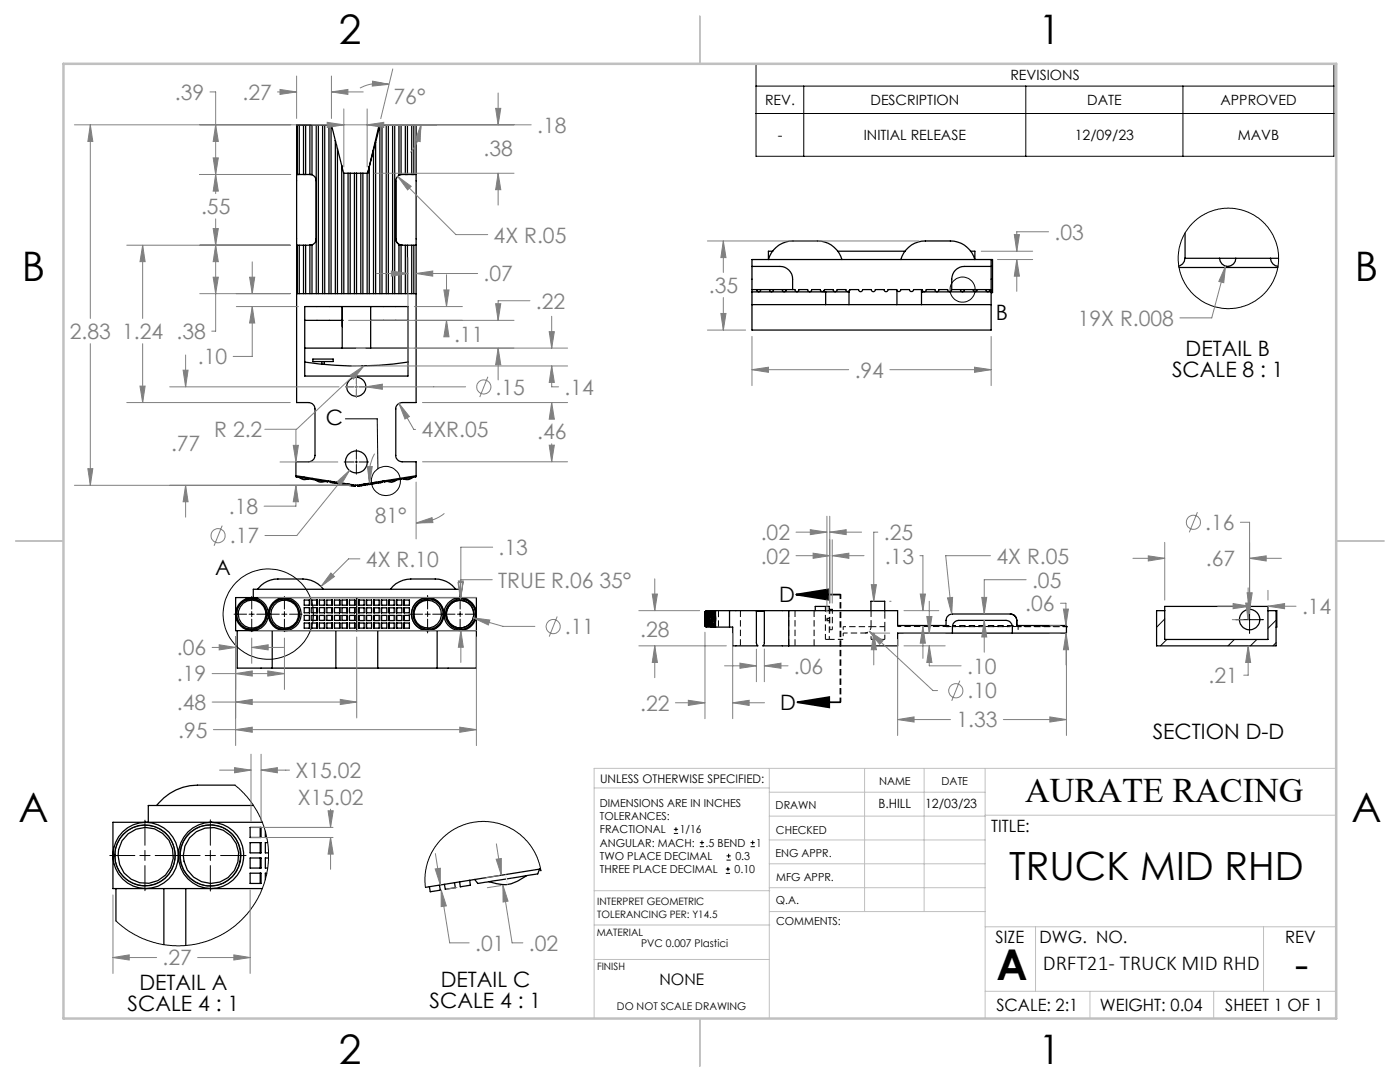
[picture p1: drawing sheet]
<svg xmlns="http://www.w3.org/2000/svg" width="279mm" height="216mm" viewBox="0 0 279 216" stroke-linecap="round" stroke-linejoin="round" font-family="sans-serif">
<g fill="none" stroke="#000" stroke-width=".25">
<path d="M59.2 34.8v14.1M59.2 34.8h3.1v-9.9h-.5v9.9a1.26 1.26 0 0 1 1.3 1.3M59.2 24.9h.1M59.2 24.9v9.9M59.2 24.9h6.9l.8 3.1M59.3 34.8v-9.9h.4v9.9M60.6 34.8v-9.9h.4v9.9M66.9 28l.4 1.7M66.9 28v30.6M67.3 29.7v28.9M67.3 29.7l.9 3.3M68.2 33l.4 1.6"/>
<path d="M68.2 33v25.6M68.6 34.6h.1M68.6 34.6v24M68.6 34.6h.9M69.5 34.6h.4M69.5 34.6v24M69.9 34.6h.8M69.9 34.6v24M70.7 34.6h.5M70.7 34.6v24M71.2 34.6h.8M71.2 34.6v24"/>
<path d="M72 34.6h.4M72 34.6v24M72.4 34.6h.9M72.4 34.6v24M73.3 34.6h.1M73.3 34.6v24M73.7 33.3l-.3 1.3M73.7 33.3v25.3M74.5 30l-.8 3.3M74.5 30v28.6M75 28.4l-.5 1.6M75 28.4v30.2"/>
<path d="M75.8 25v-.1h.4v33.7M75.8 25v33.6M75.8 25l-.8 3.4M79.6 24.9h.4v9.9h-.4zM80.9 34.8v-9.9h.4v9.9M82.2 34.8v-9.9h.4v9.9M83 34.8h-2.7a1.33 1.33 0 0 0-1.3 1.3v11.6a1.33 1.33 0 0 0 1.3 1.2h2.7M83 34.8v14.1M83 24.9h.1M83 24.9v9.9M83 24.9h-7.3l-2.3 9.7M59.2 48.9v31.4h2.4a1.33 1.33 0 0 1 1.3 1.3v9.3a1.33 1.33 0 0 1-1.3 1.2h-2.5v2.8"/>
<path d="M59.2 58.6h23.8M59.2 48.9h3.1v9.7M59.3 48.9v9.7M59.7 48.9v9.7M60.6 48.9v9.7M61 48.9v9.7M63.1 47.7a1.26 1.26 0 0 1-1.3 1.2v9.7M63.1 58.6v-33.7h.4v33.7M64.4 58.6v-33.7h.4v33.7M65.7 58.6v-33.7h.4v33.7M77.1 58.6v-33.7h.4v33.7M78.4 58.6v-33.7h.4v33.7"/>
<path d="M79.6 58.6v-9.7h.4v9.7M80.9 48.9v9.7M81.3 48.9v9.7M82.2 48.9v9.7M82.6 48.9v9.7M83 48.9v31.4h-2.7a1.26 1.26 0 0 0-1.3 1.3v9.3a1.26 1.26 0 0 0 1.3 1.2h2.7v2.8M150.1 57.8h8.5a.41 .41 0 0 0 .4 .4 .41 .41 0 0 0 .5-.4h1.7a.41 .41 0 0 0 .4 .4 .41 .41 0 0 0 .4-.4h1.7a.4 .4 0 0 0 .3 .4 .4 .4 0 0 0 .5-.2M150.1 53.2v12.7h47.7v-12.7M150.1 53.2h5.5a2.53 2.53 0 0 1 2.6 2.5v2.1M150.1 58.2h19.3M150.1 53.2v-1.4h48v6.6h-.3M151 57.8a.41 .41 0 0 0 .4 .4 .41 .41 0 0 0 .4-.4"/>
<path d="M153.6 57.8a.41 .41 0 0 0 .4 .4 .41 .41 0 0 0 .4-.4M154.2 50.1h-.8v1.7a5.1 5.1 0 0 1 4.9-3.7h4.8a5 5 0 0 1 4.9 3.7M156.1 57.8a.41 .41 0 0 0 .4 .4 .41 .41 0 0 0 .4-.4M164.5 58v-.2h1.8a.41 .41 0 0 0 .4 .4 .41 .41 0 0 0 .4-.4h1.7l.1 .3h.5M164.5 58v.2M164.8 58.2v2.6M167.1 50.1h13.6M169.4 58.1v2.7M179 58v-.2h-1.8a.41 .41 0 0 1-.4 .4 .41 .41 0 0 1-.4-.4h-1.7a.41 .41 0 0 1-.4 .4 .41 .41 0 0 1-.4-.4h-1.7a.41 .41 0 0 1-.5 .4 .41 .41 0 0 1-.4-.4h-1.7l-.2 .3M179 58v2.8M183.9 58.2h.1M183.9 58.2h13.9"/>
<path d="M183.9 57.8v3M189.9 57.8a.41 .41 0 0 1-.4 .4 .41 .41 0 0 1-.4-.4h-1.7a.41 .41 0 0 1-.4 .4 .41 .41 0 0 1-.4-.4h-1.7a.41 .41 0 0 1-.5 .4 .41 .41 0 0 1-.4-.4h-1.7a.41 .41 0 0 1-.4 .4 .41 .41 0 0 1-.4-.4h-1.7l-.3 .4-.5-.2M189.9 57.8h7.9M191.7 57.8a.41 .41 0 0 0 .4 .4 .41 .41 0 0 0 .4-.4M193.7 50.1h.9v1.7a5.1 5.1 0 0 0-4.9-3.7h-5a5 5 0 0 0-4.9 3.7M194.2 57.8a.41 .41 0 0 0 .4 .4 .41 .41 0 0 0 .4-.4M196.7 57.8a.41 .41 0 0 0 .4 .4 .41 .41 0 0 0 .5-.4M197.8 53.2h-5.3a2.53 2.53 0 0 0-2.6 2.5v2.1M197.8 51.8v1.4M235.3 53.4h19.7M236.5 46.5v5M243.4 51.5a1.62 1.62 0 0 0 1.6 1.7 1.62 1.62 0 0 0 1.6-1.7"/>
<path d="M253.5 51.5a1.63 1.63 0 0 0 1.6 1.6M255.2 51.5h-18.7a1.57 1.57 0 0 1-1.3 1.6M60.8 63.9h7.5M60.8 61.2h20.6v13.8h-20.6zM60.8 72.2a67.8 67.8 0 0 0 20.6 0M60.8 69.5h20.6M62.4 71.6h4.1v.5h-4.1zM64.2 72.1v.6M64.7 72.1v.6M68.3 63.9v1.3M68.3 63.9h.1M68.3 61.2v8.3"/>
<path d="M74 63.9h7.4M74 61.2v8.3M150.1 60.8h47.7M59.1 94.9l12 1.9 11.9-1.9M59.1 94.9v.3M59.1 95.2l2 .3a1.13 1.13 0 0 0 1.2 0l.1 .2 3 .5 .2-.2M59.1 95.2h.1M59.7 95.2l.8 .5 1.1-.1M63 95.8l.7 .4 1.1-.1M65.9 96v.3h.5v-.2M66.7 96.1l-.1 .3h.5l.1-.2M67.5 96.2l-.1 .3 .5 .1v-.3"/>
<path d="M68.2 96.4v.2l.5 .1v-.3M68.9 96.5v.2l.5 .1v-.2M69.7 96.6l-.1 .3h.6v-.2M70.4 96.7v.3h.5v-.2M71.8 96.7l.1 .3h-.5l-.1-.2M72.6 96.6v.2l-.5 .1v-.2M73.3 96.5l.1 .2-.6 .1v-.2M74.1 96.4v.2l-.5 .1v-.3M74.8 96.2l.1 .3-.5 .1-.1-.3M75.6 96.1v.3h-.5v-.2M76.3 96l.1 .2-.5 .1-.1-.2M79.2 95.8l-1.1 .4-.8-.1"/>
<path d="M82.4 95.2l-.8 .5-1.1-.1M83 94.9v.3l-1.3 .2-1.6 .2-.3-.1-.2 .2-2.8 .5-.2-.2M50.6 119.2v-1.6h41.2v1.6M51.4 117.6a5 5 0 0 1 4.1-2.1h5a5.1 5.1 0 0 1 4 2.1M60.7 119.7h1.1v1.1h-1.1zM61.7 119.7v1.1M62.2 119.7h1.1v1.1h-1.1zM63.3 119.7v1.1M63.7 119.7h1.1v1.1h-1.1zM64.7 119.7v1.1M65.2 119.7h1.1v1.1h-1.1zM66.3 119.7v1.1"/>
<path d="M66.7 119.7h1.1v1.1h-1.1zM67.8 119.7v1.1M68.3 119.7h1v1.1h-1zM69.3 119.7v1.1M69.7 119.7h1.1v1.1h-1.1zM70.8 119.7v1.1M71.2 119.2v6.6M71.6 119.7h1.1v1.1h-1.1zM71.6 119.7v1.1M73.1 119.7h1.1v1.1h-1.1zM73.2 119.7v1.1M74.6 119.7h1.1v1.1h-1.1z"/>
<path d="M74.7 119.7v1.1M76.1 119.7h1.1v1.1h-1.1zM76.2 119.7v1.1M77.6 119.7h1.1v1.1h-1.1zM77.7 119.7v1.1M77.9 117.6a5.1 5.1 0 0 1 4.1-2.1h4.9a5 5 0 0 1 4 2.1M79.1 119.7h1.1v1.1h-1.1zM79.2 119.7v1.1M80.6 119.7h1.1v1.1h-1.1zM80.7 119.7v1.1M47 122.5a3.3 3.3 0 0 1 3.3-3.3 3.3 3.3 0 0 1 3.3 3.4M47.3 125.8v7.5h7"/>
<path d="M53.6 122.6a3.3 3.3 0 0 1-3.3 3.2 3.3 3.3 0 0 1-3.3-3.2M54.3 125.8v7.5M54.3 133.3h12.7M60.7 121.2h1.1v1.1h-1.1zM60.7 124.3h1.1v1h-1.1zM60.7 122.8h1.1v1h-1.1zM61.7 121.2v1.1M61.7 122.8v1M61.7 124.3v1M62.2 121.2h1.1v1.1h-1.1zM62.2 124.3h1.1v1h-1.1zM62.2 122.8h1.1v1h-1.1z"/>
<path d="M63.3 121.2v1.1M63.3 122.8v1M63.3 124.3v1M63.7 121.2h1.1v1.1h-1.1zM63.7 124.3h1.1v1h-1.1zM63.7 122.8h1.1v1h-1.1zM64.7 121.2v1.1M64.7 122.8v1M64.7 124.3v1M65.2 121.2h1.1v1.1h-1.1zM65.2 124.3h1.1v1h-1.1zM65.2 122.8h1.1v1h-1.1z"/>
<path d="M66.3 121.2v1.1M66.3 122.8v1M66.3 124.3v1M66.7 121.2h1.1v1.1h-1.1zM66.7 124.3h1.1v1h-1.1zM66.7 122.8h1.1v1h-1.1zM67 133.3h8.4M67 125.8v7.5M67.8 121.2v1.1M67.8 122.8v1M67.8 124.3v1M68.3 121.2h1v1.1h-1z"/>
<path d="M68.3 124.3h1v1h-1zM68.3 122.8h1v1h-1zM69.3 121.2v1.1M69.3 122.8v1M69.3 124.3v1M69.7 121.2h1.1v1.1h-1.1zM69.7 122.8h1.1v1h-1.1zM69.7 124.3h1.1v1h-1.1zM70.8 121.2v1.1M70.8 122.8v1M70.8 124.3v1M71.6 121.3h1.1v1h-1.1z"/>
<path d="M71.6 124.3h1.1v1h-1.1zM71.6 122.8h1.1v1h-1.1zM71.6 121.3v1M71.6 122.8v1M71.6 124.3v1M73.1 121.3h1.1v1h-1.1zM73.1 124.3h1.1v1h-1.1zM73.1 122.8h1.1v1h-1.1zM73.2 121.3v1M73.2 122.8v1M73.2 124.3v1M74.6 121.3h1.1v1h-1.1z"/>
<path d="M74.6 124.3h1.1v1h-1.1zM74.6 122.8h1.1v1h-1.1zM74.7 121.3v1M74.7 122.8v1M74.7 124.3v1M75.4 125.8v7.5M75.4 133.3h11.8M76.1 121.3h1.1v1h-1.1zM76.1 124.3h1.1v1h-1.1zM76.1 122.8h1.1v1h-1.1zM76.2 121.3v1M76.2 122.8v1"/>
<path d="M76.2 124.3v1M77.6 121.3h1.1v1h-1.1zM77.6 124.3h1.1v1h-1.1zM77.6 122.8h1.1v1h-1.1zM77.7 121.3v1M77.7 122.8v1M77.7 124.3v1M79.1 121.3h1.1v1h-1.1zM79.1 124.3h1.1v1h-1.1zM79.1 122.8h1.1v1h-1.1zM79.2 121.3v1M79.2 122.8v1"/>
<path d="M79.2 124.3v1M80.6 121.3h1.1v1h-1.1zM80.6 124.3h1.1v1h-1.1zM80.6 122.8h1.1v1h-1.1zM80.7 121.3v1M80.7 122.8v1M80.7 124.3v1M87.2 125.8v7.5M95.1 125.8h-48.1v-6.6h48.1v14.1h-7.9M140.7 124.9h.1M140.7 124.1h.1M140.7 123.4h.1"/>
<path d="M140.7 122.6h.1M140.7 124.1h.9M140.7 124.9h1M140.7 124.4h.9M140.7 123.4h.8M140.7 122.6h.9M140.8 122.1v.5M140.8 122.8v.6M140.8 123.6v.5M140.8 124.4v.5M140.9 122.1v.5M140.9 122.8v.6"/>
<path d="M140.9 123.6v.5M140.9 124.4v.5M140.9 124.4h-.2v.5M140.9 124.9v.2h4.7M140.9 122.6v.2M140.9 123.4v.2M140.9 124.1v.3M141 122.1v.5M141 122.8v.6M141 123.6v.5M141 124.4v.5M141.1 122.1v.5"/>
<path d="M141.1 122.8v.6M141.1 123.6v.5M141.1 124.4v.5M141.3 122.1v.5M141.3 122.8v.6M141.3 123.6v.5M141.3 124.4v.5M141.4 122.1v.5M141.4 122.8v.6M141.4 123.6v.5M141.4 124.4v.5M141.5 122.1v.5"/>
<path d="M141.5 122.8v.6M141.5 123.6v.5M141.5 124.4v.5M141.5 123.6h-.8v.5M141.6 123l.2-1a1.18 1.18 0 0 1 .2 1.2v.2M141.6 122.8h-.9v.6M141.7 122.1h-1v.5M141.8 122l.3-.2 .1 .4M142 122.2a2.19 2.19 0 0 0 0 2.6M142.1 123.5l-.1 .3a1.35 1.35 0 0 1-.2 1.2l-.2-1.1M142.1 123l.2-1a4.6 4.6 0 0 1 0 3l-.2-1.1M142.2 124.7l-.2 .4-.2-.1"/>
<path d="M142.3 122l.2-.2a4.9 4.9 0 0 1 0 3.3l-.2-.1M142.5 122.2a2.36 2.36 0 0 0 0 2.6M142.8 121.8v3.3M145.6 125.1h.6v3.8h5l-.2-.5v-6.4h1.5v6.4l-.2 .5h5.1M145.6 121.8h11.8M145.6 121.8h-4.7v.3M145.6 121.8v3.3M157.4 121.8h21.7v3h9.7v-1a1.33 1.33 0 0 1 1.3-1.3h11.5a1.33 1.33 0 0 1 1.3 1.3v1h9.9v1.5h-33.7v2.6h-21.7M157.4 121.8v7.1M162.7 121.8v-.8h2.8v.8M165.6 121.8v-.2h.5v.2M173.8 121.8v-1.8h2.8v1.8"/>
<path d="M190.1 126.3v-1.2a1.33 1.33 0 0 1 1.2-1.3h9.5a1.33 1.33 0 0 1 1.2 1.3v1.2M212.8 125.1h.1M232.4 121h20.6v6.6h-20.6zM232.4 121.8h-1.6v7.1h23.9v-7.1M253 121.8h1.8v3.3h-.1M46.9 156.7h-7.5a10.4 10.4 0 0 0-8.1 4M22.9 170.6h-.4a6.5 6.5 0 0 1 6.6-6.5 6.5 6.5 0 0 1 6.5 6.6M22.9 170.6a6.1 6.1 0 0 1 7-5.8 6.1 6.1 0 0 1 4.9 7.7 6.1 6.1 0 0 1-8.3 3.7 6 6 0 0 1-3.6-5.4M22.9 170.6v.2M23.1 177.3v6.5M32.7 177.3v11.2M35.6 170.7a6.5 6.5 0 0 1-6.5 6.6 6.5 6.5 0 0 1-6.6-6.5h.4"/>
<path d="M37.1 177.3v11.4M49.9 165.1h2.2v2h-2.2zM49.9 168.1h2.2v2.1h-2.2zM49.9 171.2h2.2v2h-2.2zM49.9 174.2h2.2v2.1h-2.2zM50.6 160.7h-21v3.4M51.9 165.1v2M51.9 168.1v2.1M51.9 171.2v2M51.9 174.2v2.1M52.4 164.1h-29.9v13.2h29.9M53 165.8v1.3h.2"/>
<path d="M53.2 174.2h-.2v1.3M53.4 168.1h-.4v2.1h.6M53.6 171.2h-.6v2h.4M87.7 176.6l.2 1-2 .3-.2-1M90.7 176.1l.2 1-2 .3-.2-.9M93.7 175.6l.2 1-2 .4-.2-1M105.1 174.7a7 7 0 0 1-7.5 1.2M107.9 173.4l-23 3.7M108 173.7l-.3-.3-.4 1-11.9 1.9-.7-.8"/>
<circle cx="71.1" cy="77.2" r="1.9"/>
<circle cx="71.1" cy="92.2" r="2.19"/>
<circle cx="50.3" cy="122.5" r="3"/>
<circle cx="50.3" cy="122.5" r="2.77"/>
<circle cx="56.7" cy="122.6" r="3"/>
<circle cx="56.8" cy="122.5" r="2.78"/>
<circle cx="56.8" cy="122.5" r="3.3"/>
<circle cx="85.3" cy="122.5" r="3.3"/>
<circle cx="85.4" cy="122.6" r="2.75"/>
<circle cx="85.4" cy="122.5" r="3"/>
<circle cx="91.8" cy="122.5" r="2.75"/>
<circle cx="91.8" cy="122.6" r="3.3"/>
<circle cx="91.9" cy="122.5" r="3"/>
<circle cx="249.4" cy="123.6" r="2.03"/>
<circle cx="29.1" cy="170.7" r="5.6"/>
<circle cx="42" cy="170.7" r="6.1"/>
<circle cx="42.1" cy="170.7" r="5.5"/>
<circle cx="42.2" cy="170.7" r="6.6"/>
</g>
<g fill="none" stroke="#000" stroke-width=".2" stroke-dasharray="1.3 .6" stroke-linecap="butt">
<path d="M140.7 124.9h.2M140.7 124.1h.2M140.7 123.3h.2M140.7 122.6h.2M140.8 124.9v-.5M140.8 124.1v-.5M140.8 123.3v-.5M140.8 122.6v-.5M140.8 124.4v.5M140.8 123.6v.5M140.8 122.8v.5M140.8 122.1v.5"/>
<path d="M140.9 124.1v-.5M140.9 124.9v-.5M140.9 123.3v-.5M140.9 122.6v-.5M140.9 124.4v.5M140.9 123.6v.5M140.9 122.8v.5M140.9 122.1v.5M140.9 124.9h.1M140.9 124.4h.1M140.9 123.6h.1M140.9 124.1h.1"/>
<path d="M140.9 123.3h.1M140.9 122.8h.1M140.9 122.6h.1M140.9 122.1h.1M141 123.3v-.5M141 124.1v-.5M141 124.9v-.5M141 122.6v-.5M141 124.9h.1M141 124.4h.1M141 124.1h.1M141 123.6h.1"/>
<path d="M141 123.3h.1M141 122.8h.1M141 122.6h.1M141 122.1h.1M141 124.4v.5M141 123.6v.5M141 122.8v.5M141 122.1v.5M141.1 124.4v.5M141.1 123.6v.5M141.1 122.8v.5M141.1 122.1v.5"/>
<path d="M141.1 124.9v-.5M141.1 124.1v-.5M141.1 123.3v-.5M141.1 122.6v-.5M141.1 124.9h.1M141.1 124.4h.1M141.1 124.1h.1M141.1 123.6h.1M141.1 123.3h.1M141.1 122.8h.1M141.1 122.6h.1M141.1 122.1h.1"/>
<path d="M141.2 124.4v.5M141.2 123.6v.5M141.2 122.8v.5M141.2 122.1v.5M141.2 124.4h.1M141.2 124.9h.1M141.2 123.6h.1M141.2 124.1h.1M141.2 122.8h.1M141.2 123.3h.1M141.2 122.1h.1M141.2 122.6h.1"/>
<path d="M141.2 124.1v-.5M141.2 123.3v-.5M141.2 122.6v-.5M141.2 124.9v-.5M141.3 123.3v-.5M141.3 124.1v-.5M141.3 124.9v-.5M141.3 122.6v-.5M141.3 124.4v.5M141.3 123.6v.5M141.3 122.8v.5M141.3 122.1v.5"/>
<path d="M141.3 124.9h.1M141.3 124.4h.1M141.3 123.6h.1M141.3 124.1h.1M141.3 122.8h.1M141.3 123.3h.1M141.3 122.1h.1M141.3 122.6h.1M141.4 123.3v-.5M141.4 122.6v-.5M141.4 124.9v-.5M141.4 124.1v-.5"/>
<path d="M141.4 123.6v.5M141.4 124.4v.5M141.4 122.1v.5M141.4 122.8v.5M141.4 124.4h.1M141.4 124.9h.1M141.4 123.6h.1M141.4 124.1h.1M141.4 122.8h.1M141.4 122.1h.1M141.4 122.6h.1M141.4 123.3h.1"/>
<path d="M141.5 124.9v-.5M141.5 124.1v-.5M141.5 122.6v-.5M141.5 123.3v-.5M141.5 122.8v.5M141.5 123.6v.5M141.5 124.4v.5M141.5 122.1v.5M141.5 124.9h.1M141.5 124.4h.1M141.5 124.1h.1M141.5 123.6h.1"/>
<path d="M141.5 123.3h.1M141.5 122.8h.1M141.5 122.6h.1M141.5 122.1h.1M141.5 123.3h.2M141.6 123.6h.1M141.6 124.1h.1M141.6 122.8h.1M141.6 123.3v-.5M141.6 122.6v-.5M141.6 124.9v-.5M141.6 124.1v-.5"/>
<path d="M141.6 124.9h.1M141.6 124.4h.1M141.6 123.3h.1M141.6 122.1h.1M141.6 122.6h.1M141.6 124.4v.5M141.6 123.6v.5M141.6 122.8v.5M141.6 122.1v.5M141.7 124.4v.5M141.7 123.6v.5M141.7 122.8v.5"/>
<path d="M141.7 122.1v.5M141.7 124.9v-.5M141.7 124.1v-.5M141.7 122.6v-.5M141.7 123.3v-.5M141.8 125l.2 .1M141.8 125l.3-.2M141.9 125l.2-.1M142 124.7v.1M142 121.8l-.2 .1M142.1 123.5v-.2M142.1 123.5l-.2 1.5a1.63 1.63 0 0 1-.3-1.5"/>
<path d="M142.1 122.1l-.3-.1M142.1 122.1l-.2-.2M142.1 123.5v-.5M142.1 123.9v-.4M142.3 122l.1-.1M142.3 125l.2 .1M142.4 125l.2-.2M142.4 125h-.1M142.4 125l.2-.1M142.5 124.8v-.1M142.5 121.8l-.2 .1M142.6 123.4v.1"/>
<path d="M142.6 122.1l-.2-.2M142.6 122.1l-.2-.1M147.8 128.9v-7.1M157.4 121.8v7.1M158.7 121.8v7.1M162.5 128.9v-7.1M165 123.8l.1-.4M165 123.4v.4M165 123.8h.6M165.6 125.6h.5M165.6 123.4h-.6M173.8 121.8v3.2"/>
<path d="M179.1 124.8v.2M188.8 124.8v.2M201.6 124.8v.2M202.9 124.8v.2M203.2 124.8v.2M212.7 124.8l.1 .1"/>
</g>
<path d="M142.3 123.5l.2 1.6M142.5 121.8l-.2 1.7M142.6 121.8l.1 .5 .1 1.1M142.8 123.5l-.1 1.1-.1 .5M204.7 124.8l-.5 .2-1-.1M207.8 124.8a1.63 1.63 0 0 0 1.6 0" fill="none" stroke="#000" stroke-width=".2" stroke-dasharray="1.3 .6" stroke-dashoffset=".8" stroke-linecap="butt"/>
<g fill="none" stroke="#000" stroke-width=".2" stroke-dasharray="1.3 .6" stroke-dashoffset=".6" stroke-linecap="butt">
<path d="M141.8 123.5l.2 1.3a3.9 3.9 0 0 0 0-2.7l-.2 1.4M141.9 122.5v2M142.2 124.7l.1-1.2M142.3 123.5l-.1-1.3M142.3 123.5l.2 1.3a3.9 3.9 0 0 0 .1-2.7l-.3 1.4M165.5 121.8v5.8M165.6 121.8v3.8M166.1 121.8v3.8M168.3 126.3v1.3M168.3 125v1.3M172.6 126.3h1.2M173.8 125a1.27 1.27 0 0 1-1.2 1.3"/>
<path d="M173.8 127.6v-1.3M179.1 125h9.7M188.8 125h1.3M188.8 124.8h1.3M190.1 124.8h11.5M201.6 124.8h1.3M201.6 125h-11.5M203.2 125v1.3M212.8 125h-9.6"/>
</g>
<path d="M142 121.8a5.8 5.8 0 0 0 0 3.3M142 125.1a5.4 5.4 0 0 1 0-3.3M143.4 121.8v3.3" fill="none" stroke="#000" stroke-width=".2" stroke-dasharray="1.3 .6" stroke-dashoffset="-.1" stroke-linecap="butt"/>
<path d="M142.3 123.6l.1-.9M165.5 127.6h-.8M172.6 126.3h-4.3" fill="none" stroke="#000" stroke-width=".2" stroke-dasharray="1.3 .6" stroke-dashoffset=".4" stroke-linecap="butt"/>
<path d="M164.7 121v6.6M165.5 127.6h2.8M173.8 125h2.8M176.6 127.6h-2.8M188.8 125h14.1" fill="none" stroke="#000" stroke-width=".2" stroke-dasharray="1.3 .6" stroke-dashoffset=".2" stroke-linecap="butt"/>
<path d="M176.6 122.5v-.7M176.6 122.5v2.5M176.6 125v2.6" fill="none" stroke="#000" stroke-width=".2" stroke-dasharray="1.3 .6" stroke-dashoffset=".3" stroke-linecap="butt"/>
<path d="M142.3 123.5l-.2-1.4M168.3 125h5.5M203.2 125h.8l.4-.2" fill="none" stroke="#000" stroke-width=".2" stroke-dasharray="1.3 .6" stroke-dashoffset=".7" stroke-linecap="butt"/>
<path d="M142 121.8l.2 .5 .1 1.2M142.3 123.5l-.1 1.1-.2 .5M142.3 123.5l.1-1.2 .2-.5M142.6 125.1l-.2-.5-.1-1.1M209.7 124.8a1.65 1.65 0 0 1-1.6 0" fill="none" stroke="#000" stroke-width=".2" stroke-dasharray="1.3 .6" stroke-dashoffset=".9" stroke-linecap="butt"/>
<path d="M141.6 123.5l.2-1.6 .3 1.4" fill="none" stroke="#000" stroke-width=".2" stroke-dasharray="1.3 .6" stroke-dashoffset=".1" stroke-linecap="butt"/>
<path d="M202.9 125h9.9" fill="none" stroke="#000" stroke-width=".2" stroke-dasharray="1.3 .6" stroke-dashoffset=".5" stroke-linecap="butt"/>
<g fill="none" stroke="#000" stroke-width=".2">
<path d="M150.9 12.7h115.3v18.5h-115.3zM150.9 17.2h115.3M160.4 17.2v14M204.7 17.2v14M236.1 17.2v14M150.9 22.6h115.3M68.7 92.2h1.9M68.9 83.6h6.4l.1 10M70.9 92.2h.5M71.1 89.7v2M71.1 91.9v.5M71.1 92.7v1.9"/>
<path d="M71.6 92.2h2M50.2 119v2.5M56.8 119v2.5M85.3 118.8v2.7M91.8 119.3v2.2M46.7 122.6h2.5M49.7 122.6h1M50.2 122v1M50.2 123.5v2.5M51.3 122.6h4.4M56.2 122.6h1.1M56.8 122v1"/>
<path d="M56.8 123.5v2.5M57.8 122.6h2.5M81.6 122.6h2.7M84.8 122.6h1.1M85.3 122v1M85.3 123.5v2.8M86.4 122.6h4.4M91.3 122.6h1M91.8 122v1M91.8 123.5v2.3M92.9 122.6h2.2M232.4 123.5l-1.6 1.7"/>
<path d="M232.9 127.6l-1.3 1.3M246.3 127.6l-1.2 1.3M246.6 123.6h5.6M249.4 120.9v5.5M250.8 127.6l-1.2 1.3M254.7 123.8l-1.7 1.6M254.7 128.2l-.7 .7M46.9 156.7l2.4 2.3 1.2 1.6 1 1.6 .9 1.9 .6 1.7 .6 3.4-.1 3.7-.8 3.5-1.4 3.2-2 2.8-2.3 2.2-2.9 2-2 .9-1.7 .6-3.6 .6h-2.4l-1.8-.2-3.3-.9-2.3-1.1-1.4-.7-2.5-2M21.9 170.7h5M27.9 170.7h2.1M28.9 163.7v5M28.9 169.7v2"/>
<path d="M28.9 172.7v5M31 170.7h8.9M41 170.7h2M42 163.6v5.1M42 169.7v2M42 172.7v5.1M44 170.7h5.1M107.9 173.7l-.5-2.1-.9-1.9-1.3-1.9-1.5-1.4-2.1-1.3-2.3-.8-2.6-.4-2.3 .2-2 .5-2.5 1.3-1.9 1.6-1.2 1.5-1 1.9-.7 2.2-.3 1.9 .1 2.1M134.5 166.3h.8M134.5 165.5h.8M134.9 165.1v.8M139.7 168.9h.8"/>
<path d="M139.7 168.1h.8M140.1 167.7v.9M144.9 174.3h.8M144.9 173.4h.8M145 171.6h.8M145 170.8h.8M145.3 173v.8M145.4 170.4v.8M149.8 168.9h.8M149.8 168.1h.8M150.2 167.7v.9"/>
<circle cx="192.1" cy="57.8" r="2.51"/>
<circle cx="245.2" cy="51.6" r="10"/>
<circle cx="77" cy="96" r="2.9"/>
<circle cx="50.2" cy="122.5" r="3"/>
<circle cx="53.5" cy="122.5" r="9"/>
<circle cx="56.7" cy="122.5" r="3"/>
<circle cx="85.3" cy="122.5" r="3.2"/>
<circle cx="91.8" cy="122.5" r="2.73"/>
<circle cx="28.9" cy="170.7" r="6"/>
<circle cx="42" cy="170.7" r="6.1"/>
</g>
<g fill="none" stroke="#808080" stroke-width=".2">
<path d="M41.9 18.3h1.1v20.3M55.4 18.3h3.8M55.9 17.9l3.3 .4-3.3 .5zM59.2 15.2v8.4M66.1 18.3l3.3-.4v.9zM66.1 18.3h6.4M66.1 15.2v8.4M74.4 16.2l3.2 .6-3.3 .4zM77.6 16.8a8.6 8.6 0 0 0-5.8 .8M78.4 13.8l-2.4 9.9M99.4 18.6v6.3M14.9 24.9h91.1"/>
<path d="M18 24.9l.5 3.3h-1zM18 24.9v38.6M39.9 34.8h18.1M42.5 31.5h1.1l-.6 3.3zM43 24.9l.6 3.3h-1.1zM43 34.8l.6 3.3h-1.1zM65.3 24.4l3.3 .5-3.3 .5zM68.6 21.7v11.6M73.3 24.9l3.3-.5v1zM73.3 21.7v11.6M74.6 34.6h28M79.4 35.2l2.7 2-.7 .7z"/>
<path d="M79.4 35.2l11.6 11.6h6.3M84 24.9l-.1 3.4-1-.2zM84 24.9a8.3 8.3 0 0 1-2.1 5.5M98.9 21.6h1l-.5 3.3zM99.4 34.6l.5 3.3h-1zM99.4 34.6v6.3M25.3 48.9h32.6M28.5 48.9l.5 3.3h-1.1zM28.5 48.9v14.6M39.9 58.6h18M42.5 45.6h1.1l-.6 3.3zM42.5 55.3h1.1l-.6 3.3z"/>
<path d="M43 48.9l.6 3.3h-1.1zM43 43.7v22.4h-.7M49.8 55.3h1l-.5 3.3zM50.3 52.2v6.4M75.1 54.6h6.3M78.1 54.1l3.3 .5-3.3 .5zM81.4 51.4v22.4M83 54.6l3.4-.5v1zM83 54.6h12.3M88.6 57.9h1l-.5 3.3zM89.1 54.8v6.4M141.2 48.1h42.2"/>
<path d="M144.4 48.1l.5 3.3h-1zM144.4 48.1v6.3M144.4 59.4v6.5M195.8 50.1h10.3M199.1 51.8h7M202.4 46.8h1l-.5 3.3zM202.9 51.8l.5 3.3h-1zM202.9 51.8v6.3M209.3 46.2h-6.4v3.9M244.6 53.1l-.4 3.3-1-.2zM244.6 53.1l-2.8 10.3h-6.3M18 68.6v28.2"/>
<path d="M27.9 77h1.1l-.5 3.3zM28.5 68.6v11.7M33.9 77.2h33.8M36.5 73.9h1l-.5 3.3zM37 70.8v6.4M47.2 61.2h12.3M50.3 61.2l.5 3.3h-1zM50.3 61.2v9.9h-3.8M68.9 77.2h1.7M69.6 63.9h33M69.8 74.9l2.8-1.9-2 2.6zM70.8 77.2h.6"/>
<path d="M71.1 75v1.7M71.1 76.9v.5M71.1 77.7v1.6M71.6 77.2h21.3M72.6 73l-13.4 12.7h-6.4M73 77.2l3.3-.5v1zM73.3 73h40M74.2 69.5h39.1M82.7 61.2h9.6M89.1 63.9l.5 3.3h-1zM89.1 63.9v2.7h.3M97.4 75.2l-1.7 4"/>
<path d="M98.9 60.6h1l-.5 3.3zM99.4 69.5l.5 3.3h-1zM99.4 69.5v6.3M105.8 60h-6.4v3.9M109.6 66.2h1l-.5 3.3zM110.1 73l.5 3.3h-1zM110.1 73v4.2h1.4M110.1 63.1v6.4M141.2 65.9h7.6M143.9 62.5h1l-.5 3.4zM150.1 73.8l3.3-.5v1zM150.1 67.1v9.8"/>
<path d="M150.1 73.8h19.3M177.6 73.8h20.2M194.5 73.3l3.3 .5-3.3 .5zM197.8 67.1v9.8M14.9 96.8h54.9M17.5 93.5h1l-.5 3.3zM25.3 80.3h32.6M37 96.8l.5 3.3h-1zM37 96.8v6.4M55.9 92.2h11.5M58.5 88.9h1l-.4 3.3zM59.1 96.8l.4 3.3h-1z"/>
<path d="M59.1 96.8v4.2h-6.4M59.1 85.8v6.4M67.3 96.1l2.4-2.2-1.6 2.9zM69.7 93.9l-10.5 13h-6.3M73.3 93.1h1l-.5 3.3zM74.8 90.5a9.1 9.1 0 0 0-1 5.9M79.6 80.5l2.1 2.6-.9 .5zM79.6 80.5l3 5.2h.3M83 96.2v11.3M84.3 80.3h29M84.3 92.1h29M109.6 88.8h1l-.5 3.3z"/>
<path d="M110.1 80.3l.5 3.3h-1zM110.1 80.3v3.2M110.1 88.5v3.6M44.3 104.9l-1.6 4M51.6 119.2h43.5M66 114.3l.7 .7-2.6 2zM71.8 111.5h-2.2l-5.5 5.5M83 104.4l3.2-1.1 .2 1zM88.7 102.4a9.2 9.2 0 0 1-5.7 2M91.4 116.2h1l-.5 3.4zM91.5 115.9h1l-.5 3.3zM98.2 115.7h-6.3v3.9"/>
<path d="M98.3 109.2h-6.3v10M130.2 118.5h1l-.5 3.3zM130.7 115.5v6.3M158.9 110.9h6.7M158.9 106.2h6.1M161.7 105.7l3.3 .5-3.3 .5zM162.3 110.4l3.3 .5-3.3 .5zM165 103v19.1M165.6 106.2l3.3-.5v1zM165.6 103v17.3M165.6 106.2h6.3M166.1 110.9l3.3-.5v1z"/>
<path d="M166.1 110.9h6.3M166.1 107.7v12.6M173.9 116.7h1l-.5 3.3zM175.2 106.2h-.8v13.8M177.6 120h.2M183.6 110.9h.6v10.9M183.7 118.5h1l-.5 3.3zM185.5 120v6.3M189.1 119.3l1-.1-.2 3.3zM195.9 119.2h1l-.5 3.3zM197.7 110.9h-9l1.2 11.6M204.8 115.7h-8.4v6.8"/>
<path d="M226.1 111.4h6.3M229.2 110.9l3.2 .5-3.2 .5zM232.4 108.2v11.5M239 102.2l-1.7 4M247.5 104.2h1.9v18.2M248.9 118.3h1l-.5 3.3zM249.1 117.3v6.3M249.4 111.4l3.3-.5v1zM249.4 111.4h6.3M253 117.8v1.9M42.3 129.2h4.7M42.3 134.4h14.5"/>
<path d="M43.7 128.7l3.3 .5-3.3 .5zM47 134.4l3.3-.5v1zM47 127.1v21.7M50.2 129.2l3.3-.5v1zM50.2 127.3v5.1M50.2 129.2h6.4M51.6 125.8h43.5M53.4 133.9l3.4 .5-3.4 .5zM56.8 127.3v10.3M67.9 139.6l3.3 .5-3.3 .5zM71.2 127.1v16.2M92 125.8l.5 3.4h-1z"/>
<path d="M92 125.8v6.4M94.4 123.3l3.4 .4-.3 1zM94.4 123.3l6 1.7h6.4M95.1 127.1v21.7M111.2 123l-1.6 4M127.5 121.8h12.1M127.5 128.9h17.5M130.7 128.9l.5 3.3h-1zM130.7 128.9v6.3M137.4 139.7l3.3 .5-3.3 .6zM140.7 126.2v17.2M144.6 132.9h6.4"/>
<path d="M146.2 126.4v17M147.7 132.3l3.3 .6-3.3 .4zM151 129.5v6.5M152.5 132.9l3.4-.6v1zM152.5 132.9h4.8M152.5 129.5v6.5M173.5 125.9l2.7 1.9-.7 .8zM173.5 125.9l12.7 11.9h.9M173.8 126.3h3.8M174.4 126.3l.5 3.3h-1zM174.4 126.3v6.4M179.1 127.6v19.2"/>
<path d="M180.4 121.8h7M180.4 128.9h8.2M180.4 126.3h8.2M184.2 125l.5 3.3h-1zM184.2 125v6.4M185 123h1l-.5 3.3zM185.5 128.9l.5 3.3h-1zM185.5 128.9v4h6.3M191.6 135.8l-1.7 4M196.4 123.8l.5 3.3h-1zM196.4 123.8v6.3M209.5 124.8h2.1"/>
<path d="M209.6 126.3h2M211.6 120.4h1.1v4.4M212.2 121.5h1l-.5 3.3zM212.8 126.3l.5 3.3h-1.1zM212.8 126.3v6.4M212.8 127.6v19.2M243 121h6.4M245.9 123.6h2.2M246.1 120.4l3.3 .6-3.3 .5zM248.6 120.3h1l-.5 3.3zM249.1 128.9l.5 3.3h-1zM249.1 128.9v5.8h-.9"/>
<path d="M253 121l3.4-.6v1.1zM253 121h5.7M42.3 140.1h28.9M42.6 145.6h52.5M43.8 153.7h6.3M46.8 153.2l3.3 .5-3.3 .5zM47 145.6l3.3-.5v1zM47 140.1l3.3-.5v1zM50.1 150.5v13.3M52.1 153.7l3.3-.5v1zM52.1 150.5v13.3M52.1 153.7h5.7"/>
<path d="M91.8 145.1l3.3 .5-3.3 .5zM134.8 140.2h5.9M146.2 140.2l3.3-.5v1.1zM146.2 140.2h6.4M179.1 143.6l3.3-.5v1zM179.1 143.6h10.6M200.2 143.6h12.6M209.5 143.1l3.3 .5-3.3 .5zM22.5 178.6v15.6M49.9 177.6v16.6M50.1 167.1h16.4M50.1 165.1h16.4"/>
<path d="M65.5 161.8h1l-.5 3.3zM66 167.1l.5 3.3h-1zM66 161.5v3.6M66 167.1v6.4M86.9 173.4l1-.2v3.4zM86.9 170.3l1 6.3M88.1 177.6l1 3.2-1 .1zM88.1 177.6l1.6 10.5h3.9M91.2 177.1l-2.1 .3M99 171.4l1-.1v3.3zM99.1 168.4l.9 6.2M99.7 174.7l-2.8 .5"/>
<path d="M100 176.7l-2.7 .4M100.4 176.6l1 3.2-1 .2zM100.4 176.6l1.8 11.5h2.2M22.5 191.1l3.3-.6v1.1zM22.5 191.1h8.8M39.4 191.1h10.5M46.7 190.5l3.2 .6-3.2 .5z"/>
<circle cx="96.6" cy="77.2" r="1.41"/>
<circle cx="43.5" cy="106.9" r="1.41"/>
<circle cx="238.2" cy="104.2" r="1.4"/>
<circle cx="110.4" cy="125" r="1.4"/>
<circle cx="190.8" cy="137.8" r="1.41"/>
</g>
<path d="M158.9 118.6l6.3-1v2.1zM158.9 118.6h8.8M159.1 140.1l6.4-1v2zM159.1 140.1h8.6" fill="none" stroke="#000" stroke-width=".35"/>
<path d="M167.7 118.6v21.5" fill="none" stroke="#000" stroke-width=".35" stroke-dasharray="1.3 .6" stroke-dashoffset=".4" stroke-linecap="butt"/>
<path d="M101.3 176.5l-.4-2" fill="none" stroke="#e6e6db" stroke-width=".2" stroke-dasharray="15.2 1.3 1.3 1.3" stroke-linecap="butt"/>
<g fill="none" stroke="#c0c0c0" stroke-width=".2">
<path d="M70.2 73h1.8M71.1 69.5h1.8M118.6 157.2h34.9M153.5 153.3v49.9M153.5 158.1h43.1M172.5 153.3v28.6M184.4 153.3v28.6M196.6 153.3v49.9M266.7 153.3h-148.1v49.9M118.6 177.7h35M153.5 167.6h43.1M153.5 162.8h43.1"/>
<path d="M153.5 172.4h43.1M153.5 177.1h43.1M196.6 162.7h70.1M118.6 191.5h34.9M118.6 184.6h35M153.6 181.9h43M196.6 197.8h70.1M196.6 184.9h70.1M206.7 184.9v12.9M217.5 197.8v5.4M242.2 197.8v5.4M252.2 184.9v12.9"/>
</g>
<path d="M139.7 3.2v9.5M3.1 107.9h9.6M266.7 107.9h9.5M139.7 203.2v9.6" fill="none" stroke="#c0c0c0" stroke-width=".25"/>
<path d="M12.7 12.7h254v190.5h-254z" fill="none" stroke="#c0c0c0" stroke-width=".5"/>
<path d="M158.9 118.6l6.3-1v2.1zM159.1 140.1l6.4-1v2z" fill="#000"/>
<g fill="#808080">
<path d="M91.4 116.2l.5 3.4 .5-3.4zM66 114.3l-1.9 2.7 2.6-2zM47 145.6l3.3-.5v1zM91.8 145.1l3.3 .5-3.3 .5zM67.9 139.6l3.3 .5-3.3 .5zM47 140.1l3.3-.5v1zM43.7 128.7l3.3 .5-3.3 .5zM50.2 129.2l3.3-.5v1zM47 134.4l3.3-.5v1zM53.4 133.9l3.4 .5-3.4 .5zM91.5 115.9h1l-.5 3.3zM92 125.8l.5 3.4h-1zM17.5 93.5h1l-.5 3.3zM18 24.9l.5 3.3h-1zM43 24.9l.6 3.3h-1.1zM42.5 31.5h1.1l-.6 3.3zM43 34.8l.6 3.3h-1.1zM42.5 45.6h1.1l-.6 3.3zM42.5 55.3h1.1l-.6 3.3zM43 48.9l.6 3.3h-1.1zM55.9 17.9l3.3 .4-3.3 .5zM66.1 18.3l3.3-.4v.9zM65.3 24.4l3.3 .5-3.3 .5zM73.3 24.9l3.3-.5v1zM78.1 54.1l3.3 .5-3.3 .5zM83 54.6l3.4-.5v1zM49.8 55.3h1l-.5 3.3zM50.3 61.2l.5 3.3h-1zM88.6 57.9h1l-.5 3.3zM89.1 63.9l.5 3.3h-1zM98.9 60.6h1l-.5 3.3zM99.4 69.5l.5 3.3h-1zM67.3 96.1l.8 .7 1.6-2.9zM73 77.2l3.3 .5v-1zM59.1 96.8l.4 3.3h-1zM58.5 88.9h1l-.4 3.3zM37 96.8l.5 3.3h-1zM36.5 73.9h1l-.5 3.3zM27.9 77h1.1l-.5 3.3zM28.5 48.9l.5 3.3h-1.1zM79.4 35.2l2 2.7 .7-.7zM73.3 93.1h1l-.5 3.3zM83 104.4l3.2-1.1 .2 1zM84 24.9l-.1 3.4-1-.2zM74.4 16.2l3.2 .6-3.3 .4zM99.4 34.6l.5 3.3h-1zM98.9 21.6h1l-.5 3.3zM109.6 88.8h1l-.5 3.3zM110.1 80.3l.5 3.3h-1zM79.6 80.5l1.2 3.1 .9-.5zM69.8 74.9l2.8-1.9-2 2.6zM146.2 140.2l3.3-.5v1.1zM137.4 139.7l3.3 .5-3.3 .6zM130.2 118.5h1l-.5 3.3zM130.7 128.9l.5 3.3h-1zM185.5 128.9l.5 3.3h-1zM185 123h1l-.5 3.3zM184.2 125l.5 3.3h-1zM183.7 118.5h1l-.5 3.3zM179.1 143.6l3.3-.5v1zM209.5 143.1l3.3 .5-3.3 .5zM195.9 119.2h1l-.5 3.3zM196.4 123.8l.5 3.3h-1zM212.8 126.3l.5 3.3h-1.1zM212.2 121.5h1l-.5 3.3zM189.1 119.3l.8 3.2 .2-3.3zM166.1 110.9l3.3-.5v1zM162.3 110.4l3.3 .5-3.3 .5zM165.6 106.2l3.3-.5v1zM161.7 105.7l3.3 .5-3.3 .5zM147.7 132.3l3.3 .6-3.3 .4zM152.5 132.9l3.4-.6v1zM173.5 125.9l2 2.7 .7-.8zM174.4 126.3l.5 3.3h-1zM173.9 116.7h1l-.5 3.3zM194.5 73.3l3.3 .5-3.3 .5zM150.1 73.8l3.3-.5v1zM143.9 62.5h1l-.5 3.4zM144.4 48.1l.5 3.3h-1zM202.9 51.8l.5 3.3h-1zM202.4 46.8h1l-.5 3.3zM66 167.1l.5 3.3h-1zM65.5 161.8h1l-.5 3.3zM52.1 153.7l3.3-.5v1zM46.8 153.2l3.3 .5-3.3 .5zM22.5 191.1l3.3-.6v1.1zM46.7 190.5l3.2 .6-3.2 .5zM244.6 53.1l-1.4 3.1 1 .2zM248.9 118.3l.5 3.3 .5-3.3zM249.4 111.4l3.3-.5v1zM229.2 110.9l3.2 .5-3.2 .5zM246.1 120.4l3.3 .6-3.3 .5zM253 121l3.4-.6v1.1zM248.6 120.3h1l-.5 3.3zM249.1 128.9l.5 3.3h-1zM88.1 177.6l1 3.2-1 .1zM86.9 173.4l1-.2v3.4z"/>
<path d="M94.4 123.3l3.1 1.4 .3-1zM110.1 73l.5 3.3h-1zM109.6 66.2h1l-.5 3.3zM100.4 176.6l1 3.2-1 .2zM99 171.4l1-.1v3.3z"/>
</g>
<g font-size="8.5">
<text x="198.9" y="195.5">A</text>
<text x="258.4" y="195.4">-</text>
</g>
<g font-size="8.1">
<text x="67.6" y="8.9">2</text>
<text x="207.3" y="8.9">1</text>
<text x="4.4" y="56.1">B</text>
<text x="270.4" y="56.1">B</text>
<text x="3.7" y="164.1">A</text>
<text x="269.7" y="164.1">A</text>
<text x="67.6" y="212.4">2</text>
<text x="207.3" y="212.4">1</text>
</g>
<text font-size="7.8" x="201.4" y="175.7">TRUCK MID RHD</text>
<text font-size="6.9" x="204.6" y="160.1">AURATE RACING</text>
<g font-size="4.2" fill="#808080">
<text x="34.9" y="19.9">.39</text>
<text x="48.4" y="19.9">.27</text>
<text x="78.5" y="20.8">76°</text>
<text x="107.2" y="26.5">.18</text>
<text x="96.5" y="31">.38</text>
<text x="40.1" y="42.7">.55</text>
<text x="210.5" y="47.8">.03</text>
<text x="98.5" y="48.4">4X R.05</text>
<text x="96.5" y="56.2">.07</text>
<text x="141.5" y="58.5">.35</text>
<text x="107" y="61.6">.22</text>
<text x="215.1" y="65">19X R.008</text>
<text x="13.9" y="67.6">2.83 1.24 .38</text>
<text x="90.6" y="68.2">.11</text>
<text x="39.5" y="72.7">.10</text>
<text x="170.6" y="75.4">.94</text>
<text x="98.9" y="78.7">.15</text>
<text x="112.7" y="78.8">.14</text>
<text x="34.1" y="90">.77</text>
<text x="42.8" y="87.3">R 2.2</text>
<text x="84.1" y="87.3">4XR.05</text>
<text x="107.2" y="87.6">.46</text>
<text x="45.7" y="102.6">.18</text>
<text x="74.8" y="104.4">81°</text>
<text x="151.8" y="107.8">.02</text>
<text x="176.4" y="107.8">.25</text>
<text x="240.5" y="105.8">.16</text>
<text x="45.9" y="108.4">.17</text>
<text x="73" y="113.1">4X R.10</text>
<text x="99.5" y="110.8">.13</text>
<text x="151.8" y="112.5">.02</text>
<text x="176.6" y="112.5">.13</text>
<text x="198.9" y="112.5">4X R.05</text>
<text x="240.6" y="113">.67</text>
<text x="99.4" y="117.3">TRUE R.06 35°</text>
<text x="206" y="117.2">.05</text>
<text x="204.6" y="122">.06</text>
<text x="259.8" y="122.5">.14</text>
<text x="35.3" y="130.8">.06</text>
<text x="112.7" y="126.6">.11</text>
<text x="127.8" y="127">.28</text>
<text x="35.3" y="136">.19</text>
<text x="158.5" y="134.4">.06</text>
<text x="193" y="134.4">.10</text>
<text x="241.2" y="136.3">.21</text>
<text x="35.3" y="141.7">.48</text>
<text x="127.8" y="141.8">.22</text>
<text x="193.1" y="139.4">.10</text>
<text x="35.6" y="147.2">.95</text>
<text x="190.9" y="145.2">1.33</text>
<text x="59" y="155.3">X15.02</text>
<text x="59.4" y="160.5">X15.02</text>
<text x="94.8" y="189.7">.01</text>
<text x="105.5" y="189.7">.02</text>
<text x="32.4" y="192.6">.27</text>
</g>
<g font-size="4.2">
<text x="198.7" y="63.9">B</text>
<text x="236.6" y="71.1">DETAIL B</text>
<text x="233.9" y="75.3">SCALE 8 : 1</text>
<text x="65" y="84.7">C</text>
<text x="43" y="114.8">A</text>
<text x="155.5" y="120.1">D</text>
<text x="155.7" y="141.7">D</text>
<text x="230" y="147.4">SECTION D-D</text>
<text x="27.8" y="197.6">DETAIL A</text>
<text x="87.9" y="196.9">DETAIL C</text>
<text x="208.1" y="193.6">DRFT21- TRUCK MID RHD</text>
<text x="25.5" y="201.8">SCALE 4 : 1</text>
<text x="85.7" y="201.1">SCALE 4 : 1</text>
</g>
<g font-size="3.4">
<text x="197.8" y="166">TITLE:</text>
<text x="198.7" y="188.1">SIZE</text>
<text x="207.5" y="188.1">DWG. NO.</text>
<text x="256.5" y="188.2">REV</text>
<text x="198.8" y="201.7">SCALE: 2:1</text>
<text x="219.5" y="201.7">WEIGHT: 0.04</text>
<text x="244.5" y="201.7">SHEET 1 OF 1</text>
</g>
<text font-size="3.2" x="131.6" y="196.6">NONE</text>
<g font-size="2.8">
<text x="201.6" y="16">REVISIONS</text>
<text x="152.7" y="21">REV.</text>
<text x="173.7" y="21">DESCRIPTION</text>
<text x="217" y="21">DATE</text>
<text x="243.6" y="21">APPROVED</text>
<text x="155.2" y="27.9">-</text>
<text x="172.4" y="27.9">INITIAL RELEASE</text>
<text x="214.5" y="27.9">12/09/23</text>
<text x="247" y="27.9">MAVB</text>
</g>
<g font-size="2.5">
<text x="175.3" y="161.3">B.HILL</text>
<text x="184.6" y="161.3">12/03/23</text>
</g>
<text font-size="2.4" x="119.8" y="156.2">UNLESS OTHERWISE SPECIFIED:</text>
<g font-size="2.2">
<text x="119.7" y="161">DIMENSIONS ARE IN INCHES</text>
<text x="154.8" y="161.4">DRAWN</text>
<text x="175.4" y="156.6">NAME</text>
<text x="187.9" y="156.7">DATE</text>
<text x="119.7" y="163.6">TOLERANCES:</text>
<text x="119.7" y="166.3">FRACTIONAL</text>
<text x="135.6" y="166.3">1/16</text>
<text x="154.9" y="166.3">CHECKED</text>
<text x="119.7" y="168.9">ANGULAR: MACH:</text>
<text x="119.7" y="171.6">TWO PLACE DECIMAL</text>
<text x="140.8" y="168.9">.5 BEND</text>
<text x="146.8" y="171.6">0.3</text>
<text x="150.9" y="168.9">1</text>
<text x="154.8" y="171">ENG APPR.</text>
<text x="119.7" y="174.2">THREE PLACE DECIMAL</text>
<text x="146.6" y="174.2">0.10</text>
<text x="154.9" y="175.7">MFG APPR.</text>
<text x="154.9" y="180.4">Q.A.</text>
<text x="154.9" y="184.6">COMMENTS:</text>
</g>
<g font-size="2.1">
<text x="128" y="188.9">PVC 0.007 Plastici</text>
<text x="123.1" y="201.6">DO NOT SCALE DRAWING</text>
</g>
<g font-size="2">
<text x="119.2" y="180.6">INTERPRET GEOMETRIC</text>
<text x="119.2" y="183.1">TOLERANCING PER: Y14.5</text>
<text x="119.1" y="186.7">MATERIAL</text>
<text x="119.1" y="193.5">FINISH</text>
</g>
</svg>
